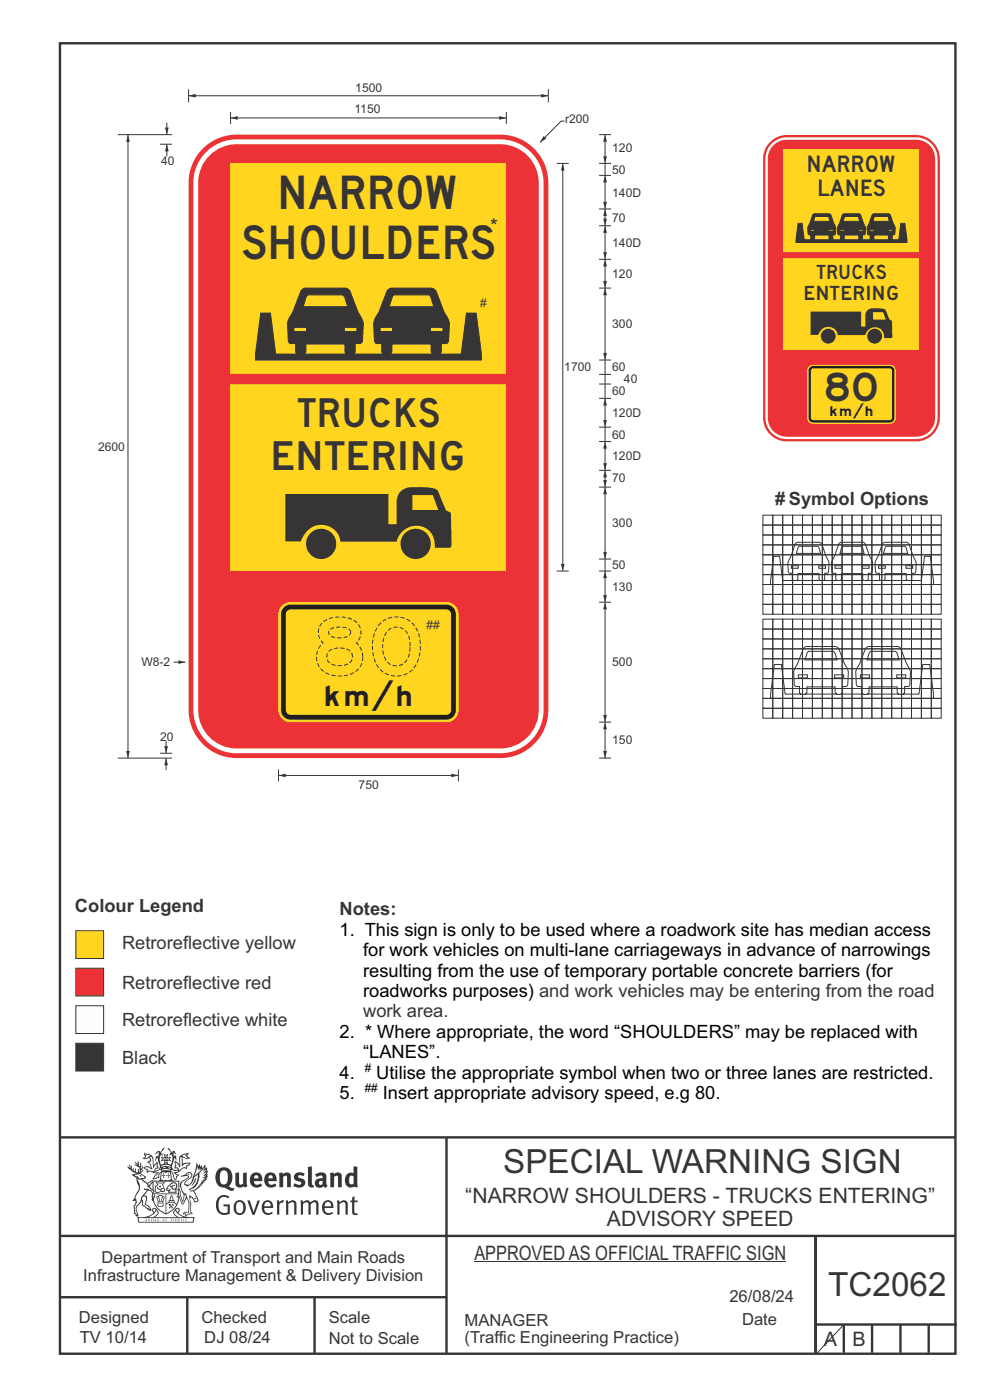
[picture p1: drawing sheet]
<svg xmlns="http://www.w3.org/2000/svg" width="210mm" height="297mm" viewBox="0 0 210 297" stroke-linecap="round" stroke-linejoin="round" font-family="sans-serif">
<g fill="none" stroke="#373435" stroke-width=".51">
<path d="M12.7 9.2h190v278h-190zM12.7 241.3h190M94.7 241.4v45.8M12.7 275.2h82M12.7 262.2h190.1M39.7 275.2v12M66.7 275.2v12M173 262.1v24.9M173 281h30M179 281v6M185 281v6M191 281v6"/>
<path d="M197 281v6"/>
</g>
<g fill="#373435">
<path d="M47 248.4a2.55 2.55 0 0 0 0 2.7l.3 .2a.81 .81 0 0 0 1-1v-.5a1.04 1.04 0 0 0-1.1-1.5zM46.3 248.1a1.82 1.82 0 0 1 2.1-.2 1.82 1.82 0 0 1 .9 1.8 2.29 2.29 0 0 1-.8 2l.7 .3h.5l-.2 .6a2.87 2.87 0 0 1-2-.7 2.12 2.12 0 0 1-1.7-3.1z" fill-rule="evenodd"/>
<path d="M49.9 248.9l.8-.2v2a.46 .46 0 0 0 .3 .6 .46 .46 0 0 0 .6-.3v-2.1l.7-.2v2.4l.2 .5-.5 .3-.3-.3a1.02 1.02 0 0 1-1.2 .3 1.02 1.02 0 0 1-.6-1.1z" fill-rule="evenodd"/>
<path d="M54 249.5l-.1 .5h.9a.49 .49 0 0 0-.2-.6 .49 .49 0 0 0-.6 .1zM53.4 249.1a1.34 1.34 0 0 1 1.6-.2 1.34 1.34 0 0 1 .6 1.5v.2h-1.7a.77 .77 0 0 0 .5 .8 .77 .77 0 0 0 .9-.4l.3 .5a1.59 1.59 0 0 1-2 .2 1.59 1.59 0 0 1-.5-2.1z" fill-rule="evenodd"/>
<path d="M57 249.5l-.1 .5h1a.49 .49 0 0 0-.2-.6 .49 .49 0 0 0-.7 .1zM56.4 249.1a1.34 1.34 0 0 1 1.6-.2 1.34 1.34 0 0 1 .7 1.5v.2h-1.8a.77 .77 0 0 0 .5 .8 .77 .77 0 0 0 .9-.4l.4 .5a1.59 1.59 0 0 1-2.1 .2 1.59 1.59 0 0 1-.5-2.1z" fill-rule="evenodd"/>
<path d="M59.2 248.9l.7-.2 .1 .4a.95 .95 0 0 1 1-.3 .95 .95 0 0 1 .7 .8v2.3h-.8v-2.3a.46 .46 0 0 0-.8 .1v2.2h-.8z" fill-rule="evenodd"/>
<path d="M62.6 249.1a1.75 1.75 0 0 1 2-.1l-.2 .5-.6-.2a.43 .43 0 0 0-.6 .3l.4 .3a1.04 1.04 0 0 1 1.2 1.1 1.04 1.04 0 0 1-1.4 1l-1.2-.4 .3-.6 1 .4 .4-.4a.88 .88 0 0 0-1-.5l-.4-.2-.1-.4z" fill-rule="evenodd"/>
<path d="M65.3 247.6l.8-.2 .1 3.8 .3 .2 .1 .4a.88 .88 0 0 1-1 0 .88 .88 0 0 1-.3-1z" fill-rule="evenodd"/>
<path d="M67.8 250.6a.43 .43 0 0 0-.1 .7 .43 .43 0 0 0 .7-.1v-.7zM66.8 249.1a1.7 1.7 0 0 1 2.4 .1v1.9l.3 .4-.4 .5-.5-.4a1.03 1.03 0 0 1-1.7-.1 1.03 1.03 0 0 1 .8-1.5h.7v-.4a.8 .8 0 0 0-1.2 .1z" fill-rule="evenodd"/>
<path d="M70 248.9l.7-.2 .1 .4a.95 .95 0 0 1 1-.3 .95 .95 0 0 1 .7 .8v2.3h-.8v-2.3a.46 .46 0 0 0-.8 .1v2.2h-.8z" fill-rule="evenodd"/>
<path d="M74.3 249.5a1.48 1.48 0 0 0 0 1.7h.5l.2-.1v-1.5l-.3-.2zM75 247.4l.8 .1 .1 4.4h-.7l-.1-.2a1.26 1.26 0 0 1-1.4 0 1.26 1.26 0 0 1-.5-1.3 1.29 1.29 0 0 1 .4-1.4 1.29 1.29 0 0 1 1.4-.1z" fill-rule="evenodd"/>
<path d="M46.4 253.9a1.72 1.72 0 0 1 2.3 0l-.3 .3a1.24 1.24 0 0 0-1.4-.2 1.24 1.24 0 0 0-.6 1.4 1.49 1.49 0 0 0 1.2 1.9l.7-.1v-1.3h-.8l-.1-.4h1.3v1.9a1.93 1.93 0 0 1-2.2 0 1.93 1.93 0 0 1-.7-2.2l.2-.8z" fill-rule="evenodd"/>
<path d="M50.4 255.1a1.65 1.65 0 0 0 .2 2.2 .99 .99 0 0 0 1-1.4 .78 .78 0 0 0-.4-.8 .78 .78 0 0 0-.8 0zM50 254.9a1.33 1.33 0 0 1 1.6-.1 1.33 1.33 0 0 1 .5 1.4 1.31 1.31 0 0 1-1.3 1.6 1.31 1.31 0 0 1-1.2-1.6v-.6z" fill-rule="evenodd"/>
<path d="M52.5 254.7l.4-.1 .9 2.6 .8-2.5h.5l-1.1 3h-.5z" fill-rule="evenodd"/>
<path d="M56.3 255.2l-.2 .7h1.3a.7 .7 0 0 0-.3-.8 .7 .7 0 0 0-.8 .1zM55.9 255a1.22 1.22 0 0 1 1.5-.2 1.22 1.22 0 0 1 .5 1.5h-1.8a.93 .93 0 0 0 .5 1 .93 .93 0 0 0 1.1-.2l.2 .3a1.43 1.43 0 0 1-1.8 .1 1.43 1.43 0 0 1-.6-1.7z" fill-rule="evenodd"/>
<path d="M58.7 254.7l.4-.1 .1 .5 .4-.4 .6-.1-.2 .5a.66 .66 0 0 0-.8 .7v1.9h-.4z" fill-rule="evenodd"/>
<path d="M60.6 254.7l.4-.1 .1 .5a.94 .94 0 0 1 1-.5 .94 .94 0 0 1 .8 .8v2.3h-.5l-.1-2.5a.81 .81 0 0 0-1.2 .3v2.2h-.4z" fill-rule="evenodd"/>
<path d="M63.7 254.7l.5-.1 .1 .5 .4-.3a.78 .78 0 0 1 1.1 .3 .9 .9 0 0 1 1-.5 .9 .9 0 0 1 .8 .8v2.3h-.5l-.1-2.5a.67 .67 0 0 0-1.1 .3v2.2h-.5v-2.4l-.4-.3-.7 .4v2.3h-.5z" fill-rule="evenodd"/>
<path d="M69 255.2l-.1 .7h1.3a.7 .7 0 0 0-.3-.8 .7 .7 0 0 0-.9 .1zM68.7 255a1.22 1.22 0 0 1 1.5-.2 1.22 1.22 0 0 1 .5 1.5h-1.8a.93 .93 0 0 0 .4 1 .93 .93 0 0 0 1.2-.2l.1 .3a1.44 1.44 0 0 1-1.7 .1 1.44 1.44 0 0 1-.6-1.7z" fill-rule="evenodd"/>
<path d="M71.4 254.7l.5-.1 .1 .5a.94 .94 0 0 1 1-.5 .94 .94 0 0 1 .8 .8v2.3h-.5l-.1-2.5a.81 .81 0 0 0-1.2 .3v2.2h-.4z" fill-rule="evenodd"/>
<path d="M74.7 253.9l.5-.1v.9h.7l-.1 .3h-.6v2.2l.1 .2h.5l.1 .3a.75 .75 0 0 1-1.2-.6v-2.1h-.4v-.3h.4z" fill-rule="evenodd"/>
<path d="M30.8 244.9l1.1 .3-.9 .5h-.4l.6-.5zM31.8 245.4h.2a2.44 2.44 0 0 1 .4 1.9l.1 .5 .7-1-.1 .6 .3 .3a.57 .57 0 0 0-.6 .7l-1-.1-.5 .2 .2-.5-.8-.3 .7-.1 .9 .5 .1-.1-.6-1.3-.2-.2h.5zM30.7 244.4l-.1 .5 .2 .4-.6 .4a1.04 1.04 0 0 0 1.4-.1l.2 .6-.3 .1-.2 .4a.94 .94 0 0 1 .8 1.1l-.2-.1a1.16 1.16 0 0 0-1.5-.1l.3 .4 .4 .2 .1 .5 .2 .1 .1-.2a.94 .94 0 0 1 1.1 .2l.8 .1-1.2 1.2a1.13 1.13 0 0 0 1.2-.2l.4-.1-.1-.4 .5-.8a.83 .83 0 0 0-.6 1.1l-.3-.1-.7 .4 1.1-1.4-.5 .1-.5-.1 1.3-.5-.1-.1-.9 .4v-.3l.2-.2 .3 .1 .1-.3-.2-.4v-.6l-.1-.4-.7 1v-.7a1.42 1.42 0 0 0-1.6-1.8z" fill-rule="evenodd"/>
<path d="M38.5 245.2l.5-.2 .7-.1-.6 .3 .8 .5h-.3zM38.3 245.5l.2-.1 .1 2a1.69 1.69 0 0 1 1.6-.6l-.8 .5 .1 .5a1.1 1.1 0 0 0-1.5 .6l-.1-.5-.2-.2h-.5l.3-.4-.3-.7a1.42 1.42 0 0 1 .8 1.1l.2-.1zM37.1 246.2l.1 1-.2 .3 .1 .4h.5l.1 .2a.96 .96 0 0 1-1.1-.1l-.1 .1a1.06 1.06 0 0 0 1.3 .2v.1a.72 .72 0 0 1-1 .2l.3 .5 .6 .2-.4 .2-.1 .6-.2-.3-.4-1.1-.4-.4 .4 .9a1.54 1.54 0 0 0 .7 1.2l.2-.3a.58 .58 0 0 1 .4-.8l.2-.1h-.3l-.5-.3 .9-.5a.93 .93 0 0 1 1.2-.5v.2l.2-.2 .1-.5a.99 .99 0 0 0 .7-.8l-1.3 .1-.3 .2-.1-1.4 .9 .4 .9-.3h-.4l-.5-.4 .4-.7-.6 .2a1.46 1.46 0 0 0-1.4 2.1v.4l-.2-.4z" fill-rule="evenodd"/>
<path d="M35.6 248.9l.2 .1-.1 .3 .4 .1h-.4v.6l-.1-.6h-.3l.3-.1z" fill-rule="evenodd"/>
<path d="M34.6 248.9l.2 .1v.3l.3 .1h-.3l-.1 .6v-.6h-.4l.4-.1z" fill-rule="evenodd"/>
<path d="M34.3 248.8a.57 .57 0 0 1 .9 .2 .57 .57 0 0 1 .9-.2l.2 1.4h-.2a.57 .57 0 0 1-.9 0 .69 .69 0 0 1-1.1 0zM34.2 248.1l-.3 2.1-.2 .4h3l-.2-.4-.3-2.1h-.2v.2l-.8-.1-.8 .1v-.2z" fill-rule="evenodd"/>
<path d="M34.2 252.4a.3 .3 0 0 0 .6 0 .3 .3 0 0 0-.6 0zM33.3 250.9l.3 .3-.3 .4a.79 .79 0 0 0 0 1.3l.8-.2-.1-.3a.55 .55 0 0 1-.7-.6l.1-.1 .2 .3 .3 .2 .8-.2-.4-.7 .4-.4-.7 .2zM33 250.7l1.1 .2 .9-.2-.4 .6 .4 1.2a.56 .56 0 0 1-.8 .3l-.2 .1a.73 .73 0 0 1-.9 .1 .73 .73 0 0 1-.3-1v-.4l.6-.4z" fill-rule="evenodd"/>
<path d="M35.6 251.8l.7-.4a.58 .58 0 0 1 1-.1 .58 .58 0 0 1-.4 .9l-.3-.3a.43 .43 0 0 1 .6-.4 .57 .57 0 0 0-.8 .2l-.2-.1-.3 .1 .4 .2a.55 .55 0 0 0 .9 .4v.5h-1.3l.3-.4-.1-.1-.6 .1 .2-.3-.2-.1zM35.4 251.8l-.1 .2a.39 .39 0 0 0 .2 .6h.3l-.2 .4h1.9l-.1-.8a.86 .86 0 0 0-.1-1.3 .86 .86 0 0 0-1.3 .4z" fill-rule="evenodd"/>
<path d="M36 254.8h.8v.2h-.8zM36.4 253.8l.2 .8h-.4zM36.4 253.5l-.3 .5-.1 .6h-.2v.4l-.7 .4 .2 .1a1.48 1.48 0 0 1 2.1 .2l.2-.1-.6-.5v-.5h-.2l-.1-.6z" fill-rule="evenodd"/>
<path d="M35.8 255.4l.4 .1 .1 .3 .3-.2-.2-.2a.38 .38 0 0 1 .5 .5l-.2-.2-.3 .2 .3 .2-.3 .3-.1-.4-.4 .4-.1-.2 .4-.3-.1-.1-.2 .1z" fill-rule="evenodd"/>
<path d="M34.5 254h.2v.2l-.2 .6h-.2zM33.6 255.3h.9v.2a.55 .55 0 0 1-.8 .4v-.2l-.2-.1zM33.4 254h.2l.2 .8h-.2zM33.6 255l.8-.1 .1 .2h-.8zM33.8 253.7h.5l-.2 1.1h-.1zM33.3 253.8l-.1 .3 .3 1.1a.48 .48 0 0 0-.1 .6 .48 .48 0 0 0 .5 .2h.5a.49 .49 0 0 0 .2-.8l.3-1.1-.1-.3a1.42 1.42 0 0 0-1.5 0z" fill-rule="evenodd"/>
<path d="M33.7 251.5l.4 .1 .1 .3h-.3z" fill-rule="evenodd"/>
<path d="M41.3 250.1l.3-.2-.2 .8-.6 .8h-.2l.5-.7z" fill-rule="evenodd"/>
<path d="M39.7 249l.3-.2 .5 .2a.88 .88 0 0 1-.6 1.1 1.22 1.22 0 0 0-.8 1.3l.5 .2a.72 .72 0 0 0 .9-.4l.5-.8 .2-.6 .8-.6v.2a2.85 2.85 0 0 1-2 2.9l.1 .1a2.13 2.13 0 0 0 1.9-1.5v-.3a2.01 2.01 0 0 0 .3-1.7l1.1-1.3-.4 1 .7-.5-.7 1 .8-.4-.8 .8 .7-.2-.9 .6 .8-.1-.8 .4h.7l-.8 .3 .3 .2h-.4l.2 .3h-.4l.2 .3h-.4l.1 .2h-.1a2.16 2.16 0 0 1-2 1.1l.1 .2 .4-.1a.76 .76 0 0 1 .7 .8l.5 1.2-.6 .2a1.45 1.45 0 0 0-1.1-1.3l.2 1.8-.1 1.8 .4 .3a1.07 1.07 0 0 0-1.2 .4v-.3l-.5-.2a.87 .87 0 0 1 1.1-.1v-.7a4.4 4.4 0 0 0-.6-3.1l-.1-.3h-.2a2.16 2.16 0 0 1-.7-2.2l.3-.4 1.2-.7a.55 .55 0 0 0-.4-.8zM37.8 252.4a.76 .76 0 0 1 .3 1.1l.6 1.6 .4-1.7 .2 .1a.61 .61 0 0 1-.1 .9l-.3 .8-.2 .1-.7-1.6-.3 .1a1.18 1.18 0 0 0 .1-1.4zM41.8 247.5l.2 .7 .3-.5v.6l.4-.5a1.9 1.9 0 0 1-1.2 1.4l-.3 .3zM38.2 249.6l1.4-.2 .2 .2v.3l-.5 .2a1.26 1.26 0 0 0-.9 1.9l.2 .7a1.84 1.84 0 0 1 .1 2.1l-.4-1.4a.96 .96 0 0 0-.4-1.2l-.4 .2a.78 .78 0 0 1 0 1.3l.1 .3h.4l.4 1.1a.38 .38 0 0 0 .2 .4 .38 .38 0 0 0 .4-.1l.6-1.2a2.94 2.94 0 0 1 .4 2.5l-.1 .4h-.8l-.3 .4v.2l.4-.1 .1 .4 .2 .1a1.02 1.02 0 0 1 1.3-.5v-.4l-.3-.1 .1-1.8-.3-1.3h.1a1.14 1.14 0 0 1 .8 1 .63 .63 0 0 0 .8-.2 .63 .63 0 0 0-.2-.9l-.6-1.2 .9-.6 .2-.4h.3l-.1-.2h.4l-.1-.3h.3l-.1-.3 .5-.1-.2-.2 .6-.4v-.2h-.2l.4-.5h-.3l.3-.5-.4 .1 .4-.5v-.3l-.3 .2 .2-.7-.1-.2-.4 .3v-.8l-.6 .8-.2-.8-.2 .5-.3-.7-.1 .6-.5-.8-.1 1.4-.6 1.8a1.81 1.81 0 0 1-1 1.5l-.6-.2a1.75 1.75 0 0 1 1.1-1.2 .75 .75 0 0 0 .1-1.3 .75 .75 0 0 0-1.2 .4z" fill-rule="evenodd"/>
<path d="M41.2 254.1h.3l.2 .2-.4 .1z" fill-rule="evenodd"/>
<path d="M29.4 258.4h11.6l-.1 .8h-11.4zM31.3 258.2l.5-.1a2.48 2.48 0 0 0 1.4-1.3l.3 .5-.5 .6-.5 .3zM32.5 256.6l.3-.2 .2 .1-.3 .7zM37.2 256.8a2.65 2.65 0 0 0 1.8 1.4h-1.1l-.5-.3-.5-.6zM37.4 256.5l.2-.1 .3 .2-.3 .6zM29.2 258.2l.1 1.2h11.8l.2-1.1-.2-.1a4.1 4.1 0 0 1-3.3-.9l.3-.4-.1-.6a1.06 1.06 0 0 0-1.3 1l.2 .4 .6 .5h-4.7l.3-.1a.84 .84 0 0 0 .6-.8 .84 .84 0 0 0-.5-.8l-.3-.2h-.5l-.1 .6 .3 .4a4.2 4.2 0 0 1-3.4 .9z" fill-rule="evenodd"/>
<path d="M31 258.7l.1 .2h-.2zM31 258.5l-.3 .6 .4-.2 .2 .2z" fill-rule="evenodd"/>
<path d="M31.3 258.6h.3v.4a.25 .25 0 0 0 .2-.1 .25 .25 0 0 0-.1-.3h.1a.29 .29 0 0 1 0 .4 .29 .29 0 0 1-.4 0 .29 .29 0 0 1 0-.4z" fill-rule="evenodd"/>
<path d="M32.2 258.6a.22 .22 0 0 1 .3 .2 .22 .22 0 0 1-.3 .2zM32 258.6l.1 .4a.33 .33 0 0 0 .4 0 .33 .33 0 0 0 0-.4 .33 .33 0 0 0-.5 0z" fill-rule="evenodd"/>
<path d="M32.9 258.7l.1 .2h-.2zM32.9 258.5l-.2 .6 .3-.2 .2 .2z" fill-rule="evenodd"/>
<path d="M33.3 258.6h.2l.1 .1 .2-.1-.2 .2 .2 .3-.3-.3-.1 .3h-.1l.2-.3z" fill-rule="evenodd"/>
<path d="M34.7 258.7l.1 .2h-.2zM34.7 258.5l-.3 .6 .4-.2 .2 .2z" fill-rule="evenodd"/>
<path d="M35 258.5h.5l-.2 .1v.5h-.2l.1-.5z" fill-rule="evenodd"/>
<path d="M36.2 258.6l.3-.1-.1 .1v.2h.1h-.1v.3h-.2z" fill-rule="evenodd"/>
<path d="M36.7 258.6h.2v.5h-.2z" fill-rule="evenodd"/>
<path d="M37.3 258.6a.22 .22 0 0 1 .3 .2 .22 .22 0 0 1-.3 .2zM37.1 258.6v.4a.33 .33 0 0 0 .5 0 .33 .33 0 0 0 0-.4 .33 .33 0 0 0-.5 0z" fill-rule="evenodd"/>
<path d="M37.8 258.6l.4-.1-.2 .1v.2h.1h-.1v.2l.2 .1h-.4z" fill-rule="evenodd"/>
<path d="M38.4 258.6h.2l-.1 .4 .2 .1h-.3z" fill-rule="evenodd"/>
<path d="M38.9 258.6h.2v.5h-.2z" fill-rule="evenodd"/>
<path d="M39.3 258.6h.2h-.1l.2 .3-.2 .2-.1-.1v-.1l.2 .1z" fill-rule="evenodd"/>
<path d="M34.2 247.4a1.51 1.51 0 0 1 2 .2 2.67 2.67 0 0 0-2.1 0zM35.7 247.6l.4 .1 .1 .3-.4-.1zM34.6 247.6h.5l.1 .2h-.4zM34 247.8l.3 .2h-.3zM34.9 246.9l.3-.2 .3 .2zM34.9 245.6l.2 .1v.3h-.2zM35 245.1l.2 .2 .2-.2-.1 .3h-.2zM35.1 246.3h.2l.1 .4-.2-.2-.2 .2zM35.3 245.7l.2-.1v.4h-.2zM34.4 245.7h.3l.1 .3-.4 .1 .2-.2zM35.7 245.7h.3l-.2 .2 .2 .2-.4-.1zM32.7 244.9l1-.5-.1 1-.2-.2-.3 .2-.3 1.1 .5-1 .3 .9a1.84 1.84 0 0 1 .2 1.7l.4 .1a2.48 2.48 0 0 1 2.2 0l.2-.2-.2-.7 .7-1.8 .4 .7-.2-1-.2-.1-.2 .3v-.9l.6 .4-.6-.8-.3 .1-.1 .4-.5-.9-.5-.3 .2 .5 .6 .5-.5 .8 .4-.4a2.06 2.06 0 0 1 0 2.3l-.5-.2-.2-.6 .1-.1 .8 .2-.4-.5 .4-.5-.7 .2-.2-.2 .2-.7-.5 .4-.5-.4 .2 .7-.2 .2-.7-.2 .4 .5-.4 .5 .8-.2 .1 .1-.2 .6-.5 .2a2.02 2.02 0 0 1 0-2.2l.3 .5-.1-.7-.3-.1 .8-1.2-.4 .3-.5 .8-.2-.3a.8 .8 0 0 0-.8 .5z" fill-rule="evenodd"/>
<path d="M29.2 250.1l.3 .1a.61 .61 0 0 1 .8 .4l.3 .2a.8 .8 0 0 1 .6 1l.4 .1 .5 .5a1 1 0 0 1 .5 1.1l-.1 .7v-.5h-.1a.96 .96 0 0 0-.8-1.3l-.2-.2h-.7l-.1-.1-.1 .1 .1 .3h.6l-1.2 1.3-.2 1-.4 .6a1.33 1.33 0 0 0-.5 1.8l.2 .5a1.26 1.26 0 0 1-.5-1.5l-.1-.3a1.56 1.56 0 0 0 .4-1.7l-.3 .2 .2-.5a3.2 3.2 0 0 0 .7-3zM30.4 253.9h.4a2.06 2.06 0 0 1-.1 1.6l.7 .5 .4 .4-.6-.1-.8-.6-.1-.9a.51 .51 0 0 1 .1-.9zM28.6 249.3a1.52 1.52 0 0 1 2.1 .5l-1.1 .2-.2-.1-.1-.4h-.5zM27.5 247v.8l-.3-.4h-.1a3.1 3.1 0 0 0 1.9 1.6l-1 .1 .5 .6 .5 .1 .1 1.1a1.84 1.84 0 0 1-.3 2.5l-.4 .9-.3 .4 .2 .1 .4-.1 .1 .4-.2 .5-.3 .2 .1 1.7h.2l.3 .5 .1 .1 .4-.1-.1-.5a1.3 1.3 0 0 1-.1-1.7l.9-1 .1 1.1 .6 .2 .5 .5 .1-.1 .2 .3h.5a1.85 1.85 0 0 0-1.2-1.4l.1-.3a1.39 1.39 0 0 0 0-1.4l-.5-.1 .5-.5a.66 .66 0 0 1 .9-.4 .66 .66 0 0 1 .3 .9l-.1 .4 .2-.1v.2l-.1 .3 .2 .5 .1-.3a2.24 2.24 0 0 0 .1-2.2 .73 .73 0 0 1-.7-.7 .73 .73 0 0 1 .6-.7v-.2a.94 .94 0 0 0-.9 .8 .48 .48 0 0 1-.1-.6 .48 .48 0 0 1 .5-.2l.5-.3a.51 .51 0 0 0-.8 .2l-.5 .2-1-.8h.6l.2-.5-1.2-.7 .5-.5v-.3l-.5 .4 .1-.2a.69 .69 0 0 0 .2-1v.4l-.2 .3v-1.1l-.3-.2 .1 .6-.1 .2-.4-1.3v.7l-.6-.4 .5 .7-.6-.2 .3 .3a1 1 0 0 1 .7 1.4l-.2-.8v.9l-.5-.2v-.8l-.2 .7-.2-.1-.1-.6-.2 .4-.2-.2 .1-.7-.2 .5z" fill-rule="evenodd"/>
<path d="M29.6 249.4l.2-.1 .3 .2z" fill-rule="evenodd"/>
<path d="M32.4 250.5h5.6v2l-.2-.1v-1.7h-5.2v2.5h5.2v-.8l.1 .2-.1 1.1v-.3h-2.5v4a4.1 4.1 0 0 0 2.6-3.6l.1-.1a4 4 0 0 1-2.8 3.9 4.2 4.2 0 0 1-2.8-4.7l.1 1.2 .1-.1a3.8 3.8 0 0 0 2.5 3.4v-4h-2.5l-.2-.9z" fill-rule="evenodd"/>
<circle cx="40" cy="249.1" r=".17"/>
</g>
<path d="M16.1 205.4h5.9v5.9h-5.9z" fill-rule="evenodd" fill="#ed3237" stroke="#373435" stroke-width=".21"/>
<path d="M16.1 213.4h5.9v5.9h-5.9z" fill-rule="evenodd" fill="#fefefe" stroke="#373435" stroke-width=".21"/>
<path d="M16.1 221.3h5.9v5.9h-5.9z" fill-rule="evenodd" fill="#373435" stroke="#373435" stroke-width=".21"/>
<path d="M16.1 197.4h5.9v5.9h-5.9z" fill-rule="evenodd" fill="#ffd520" stroke="#373435" stroke-width=".21"/>
<g fill="none" stroke="#373435" stroke-width=".21">
<path d="M118.1 34.7h2.5M119.4 34.7v86.4M127.1 61.1h2.5M161.8 109.3h2.1v2.1h-2.1zM161.8 111.4h2.1v2.1h-2.1zM161.8 113.5h2.1v2.1h-2.1zM161.8 115.6h2.1v2.1h-2.1zM161.8 117.7h2.1v2.1h-2.1zM161.8 119.8h2.1v2.1h-2.1zM163.9 109.3h2.1v2.1h-2.1zM163.9 111.4h2.1v2.1h-2.1zM163.9 113.5h2.1v2.1h-2.1z"/>
<path d="M163.9 115.6h2.1v2.1h-2.1zM163.9 117.7h2.1v2.1h-2.1zM163.9 119.8h2.1v2.1h-2.1zM164.1 118h1.3l.6 5.1h2.3l-.2-.3v-1.2h-.6l-.2-.2-.2-1.8 1.7-4.3 .4-.3 4.8 .1 .3 .4 1.6 4.1-.2 1.8-.2 .2h-.6v1.2l-.2 .3h2.9l-.3-.3v-1.2h-.6l-.2-.2-.1-1.8 1.6-4.3 .4-.3h4.6l.6 .5 1.5 3.8-.1 2.1-.3 .2h-.5v1.2l-.3 .3h2.9l-.3-.3v-1.2h-.5l-.3-.2-.1-1.8 1.7-4.3 .4-.3h4.6l.5 .5 1.5 3.8-.1 2.1-.2 .2h-.6v1.2l-.2 .3h2.2l.7-5.1h1.3l.6 6h-34.5zM166 109.3h2.1v2.1h-2.1zM166 111.4h2.1v2.1h-2.1zM166 113.5h2.1v2.1h-2.1zM166 115.6h2.1v2.1h-2.1zM166 117.7h2.1v2.1h-2.1zM166 119.8h2.1v2.1h-2.1zM168.1 109.3h2.1v2.1h-2.1zM168.1 111.4h2.1v2.1h-2.1z"/>
<path d="M168.1 113.5h2.1v2.1h-2.1zM168.1 115.6h2.1v2.1h-2.1zM168.1 117.7h2.1v2.1h-2.1zM168.1 119.8h2.1v2.1h-2.1zM169.3 116.1l.3-.2h3.8l.3 .3 .4 1.2h-5.2zM170.2 109.3h2.1v2.1h-2.1zM170.2 111.4h2.1v2.1h-2.1zM170.2 113.5h2.1v2.1h-2.1zM170.2 115.6h2.1v2.1h-2.1zM170.2 117.7h2.1v2.1h-2.1zM170.2 119.8h2.1v2.1h-2.1zM172.3 109.3h2.1v2.1h-2.1z"/>
<path d="M172.3 111.4h2.1v2.1h-2.1zM172.3 113.5h2.1v2.1h-2.1zM172.3 115.6h2.1v2.1h-2.1zM172.3 117.7h2.1v2.1h-2.1zM172.3 119.8h2.1v2.1h-2.1zM174.4 109.3h2.1v2.1h-2.1zM174.4 111.4h2.1v2.1h-2.1zM174.4 113.5h2.1v2.1h-2.1zM174.4 115.6h2.1v2.1h-2.1zM174.4 117.7h2.1v2.1h-2.1zM174.4 119.8h2.1v2.1h-2.1zM176.5 109.3h2.1v2.1h-2.1z"/>
<path d="M176.5 111.4h2.1v2.1h-2.1zM176.5 113.5h2.1v2.1h-2.1zM176.5 115.6h2.1v2.1h-2.1zM176.5 117.7h2.1v2.1h-2.1zM176.5 119.8h2.1v2.1h-2.1zM178.6 116.1l.2-.2h3.8l.4 .3 .3 1.2h-5.1zM178.6 109.3h2.1v2.1h-2.1zM178.6 111.4h2.1v2.1h-2.1zM178.6 113.5h2.1v2.1h-2.1zM178.6 115.6h2.1v2.1h-2.1zM178.6 117.7h2.1v2.1h-2.1zM178.6 119.8h2.1v2.1h-2.1z"/>
<path d="M180.7 109.3h2.1v2.1h-2.1zM180.7 111.4h2.1v2.1h-2.1zM180.7 113.5h2.1v2.1h-2.1zM180.7 115.6h2.1v2.1h-2.1zM180.7 117.7h2.1v2.1h-2.1zM180.7 119.8h2.1v2.1h-2.1zM182.8 109.3h2.1v2.1h-2.1zM182.8 111.4h2.1v2.1h-2.1zM182.8 113.5h2.1v2.1h-2.1zM182.8 115.6h2.1v2.1h-2.1zM182.8 117.7h2.1v2.1h-2.1zM182.8 119.8h2.1v2.1h-2.1z"/>
<path d="M184.9 109.3h2.1v2.1h-2.1zM184.9 111.4h2.1v2.1h-2.1zM184.9 113.5h2.1v2.1h-2.1zM184.9 115.6h2.1v2.1h-2.1zM184.9 117.7h2.1v2.1h-2.1zM184.9 119.8h2.1v2.1h-2.1zM187 109.3h2.1v2.1h-2.1zM187 111.4h2.1v2.1h-2.1zM187 113.5h2.1v2.1h-2.1zM187 115.6h2.1v2.1h-2.1zM187 117.7h2.1v2.1h-2.1zM187 119.8h2.1v2.1h-2.1z"/>
<path d="M187.8 116.1l.3-.2h3.8l.3 .3 .3 1.2h-5.1zM189.1 109.3h2.1v2.1h-2.1zM189.1 111.4h2.1v2.1h-2.1zM189.1 113.5h2.1v2.1h-2.1zM189.1 115.6h2.1v2.1h-2.1zM189.1 117.7h2.1v2.1h-2.1zM189.1 119.8h2.1v2.1h-2.1zM191.2 109.3h2.1v2.1h-2.1zM191.2 111.4h2.1v2.1h-2.1zM191.2 113.5h2.1v2.1h-2.1zM191.2 115.6h2.1v2.1h-2.1zM191.2 117.7h2.1v2.1h-2.1z"/>
<path d="M191.2 119.8h2.1v2.1h-2.1zM193.3 109.3h2.1v2.1h-2.1zM193.3 111.4h2.1v2.1h-2.1zM193.3 113.5h2.1v2.1h-2.1zM193.3 115.6h2.1v2.1h-2.1zM193.3 117.7h2.1v2.1h-2.1zM193.3 119.8h2.1v2.1h-2.1zM195.4 109.3h2.2v2.1h-2.2zM195.4 111.4h2.2v2.1h-2.2zM195.4 113.5h2.2v2.1h-2.2zM195.4 115.6h2.2v2.1h-2.2zM195.4 117.7h2.2v2.1h-2.2z"/>
<path d="M195.4 119.8h2.2v2.1h-2.2zM197.6 109.3h2.1v2.1h-2.1zM197.6 111.4h2.1v2.1h-2.1zM197.6 113.5h2.1v2.1h-2.1zM197.6 115.6h2.1v2.1h-2.1zM197.6 117.7h2.1v2.1h-2.1zM197.6 119.8h2.1v2.1h-2.1zM161.8 131.3h2.1v2.1h-2.1zM161.8 133.4h2.1v2.1h-2.1zM161.8 135.5h2.1v2.2h-2.1zM161.8 137.7h2.1v2.1h-2.1zM161.8 139.8h2.1v2.1h-2.1z"/>
<path d="M161.8 121.9h2.1v2.1h-2.1zM161.8 124h2.1v2.1h-2.1zM161.8 126.1h2.1v2.1h-2.1zM161.8 128.2h2.1v2.1h-2.1zM163.9 131.3h2.1v2.1h-2.1zM163.9 133.4h2.1v2.1h-2.1zM163.9 135.5h2.1v2.2h-2.1zM163.9 137.7h2.1v2.1h-2.1zM163.9 139.8h2.1v2.1h-2.1zM163.9 121.9h2.1v2.1h-2.1zM163.9 124h2.1v2.1h-2.1zM163.9 126.1h2.1v2.1h-2.1z"/>
<path d="M163.9 128.2h2.1v2.1h-2.1zM166 131.3h2.1v2.1h-2.1zM166 133.4h2.1v2.1h-2.1zM166 135.5h2.1v2.2h-2.1zM166 137.7h2.1v2.1h-2.1zM166 139.8h2.1v2.1h-2.1zM166 121.9h2.1v2.1h-2.1zM166 124h2.1v2.1h-2.1zM166 126.1h2.1v2.1h-2.1zM166 128.2h2.1v2.1h-2.1zM167.9 120h1.4v.6h-1.4zM168.1 131.3h2.1v2.1h-2.1z"/>
<path d="M168.1 133.4h2.1v2.1h-2.1zM168.1 135.5h2.1v2.2h-2.1zM168.1 137.7h2.1v2.1h-2.1zM168.1 139.8h2.1v2.1h-2.1zM168.1 121.9h2.1v2.1h-2.1zM168.1 124h2.1v2.1h-2.1zM168.1 126.1h2.1v2.1h-2.1zM168.1 128.2h2.1v2.1h-2.1zM169.2 121.7h4.5v1.1l.3 .3h-5l.2-.3zM170.2 131.3h2.1v2.1h-2.1zM170.2 133.4h2.1v2.1h-2.1zM170.2 135.5h2.1v2.2h-2.1z"/>
<path d="M170.2 137.7h2.1v2.1h-2.1zM170.2 139.8h2.1v2.1h-2.1zM170.2 121.9h2.1v2.1h-2.1zM170.2 124h2.1v2.1h-2.1zM170.2 126.1h2.1v2.1h-2.1zM170.2 128.2h2.1v2.1h-2.1zM171.3 138.4l.3-.2h5.1l.4 .3 .5 1.5h-6.9zM172.3 131.3h2.1v2.1h-2.1zM172.3 133.4h2.1v2.1h-2.1zM172.3 135.5h2.1v2.2h-2.1zM172.3 137.7h2.1v2.1h-2.1zM172.3 139.8h2.1v2.1h-2.1z"/>
<path d="M172.3 121.9h2.1v2.1h-2.1zM172.3 124h2.1v2.1h-2.1zM172.3 126.1h2.1v2.1h-2.1zM172.3 128.2h2.1v2.1h-2.1zM173.7 120h1.4v.6h-1.4zM174.4 131.3h2.1v2.1h-2.1zM174.4 133.4h2.1v2.1h-2.1zM174.4 135.5h2.1v2.2h-2.1zM174.4 137.7h2.1v2.1h-2.1zM174.4 139.8h2.1v2.1h-2.1zM174.4 121.9h2.1v2.1h-2.1zM174.4 124h2.1v2.1h-2.1z"/>
<path d="M174.4 126.1h2.1v2.1h-2.1zM174.4 128.2h2.1v2.1h-2.1zM176.5 131.3h2.1v2.1h-2.1zM176.5 133.4h2.1v2.1h-2.1zM176.5 135.5h2.1v2.2h-2.1zM176.5 137.7h2.1v2.1h-2.1zM176.5 139.8h2.1v2.1h-2.1zM176.5 121.9h2.1v2.1h-2.1zM176.5 124h2.1v2.1h-2.1zM176.5 126.1h2.1v2.1h-2.1zM176.5 128.2h2.1v2.1h-2.1zM177.1 120h1.5v.6h-1.5z"/>
<path d="M178.5 121.7h4.5v1.1l.3 .3h-5.1l.3-.3zM178.6 131.3h2.1v2.1h-2.1zM178.6 133.4h2.1v2.1h-2.1zM178.6 135.5h2.1v2.2h-2.1zM178.6 137.7h2.1v2.1h-2.1zM178.6 139.8h2.1v2.1h-2.1zM178.6 121.9h2.1v2.1h-2.1zM178.6 124h2.1v2.1h-2.1zM178.6 126.1h2.1v2.1h-2.1zM178.6 128.2h2.1v2.1h-2.1zM180.7 131.3h2.1v2.1h-2.1zM180.7 133.4h2.1v2.1h-2.1z"/>
<path d="M180.7 135.5h2.1v2.2h-2.1zM180.7 137.7h2.1v2.1h-2.1zM180.7 139.8h2.1v2.1h-2.1zM180.7 121.9h2.1v2.1h-2.1zM180.7 124h2.1v2.1h-2.1zM180.7 126.1h2.1v2.1h-2.1zM180.7 128.2h2.1v2.1h-2.1zM182.8 131.3h2.1v2.1h-2.1zM182.8 133.4h2.1v2.1h-2.1zM182.8 135.5h2.1v2.2h-2.1zM182.8 137.7h2.1v2.1h-2.1zM182.8 139.8h2.1v2.1h-2.1z"/>
<path d="M182.8 121.9h2.1v2.1h-2.1zM182.8 124h2.1v2.1h-2.1zM182.8 126.1h2.1v2.1h-2.1zM182.8 128.2h2.1v2.1h-2.1zM182.9 120h1.5v.6h-1.5zM184.5 138.4l.3-.2h5.1l.4 .3 .4 1.5h-6.8zM184.9 131.3h2.1v2.1h-2.1zM184.9 133.4h2.1v2.1h-2.1zM184.9 135.5h2.1v2.2h-2.1zM184.9 137.7h2.1v2.1h-2.1zM184.9 139.8h2.1v2.1h-2.1zM184.9 121.9h2.1v2.1h-2.1z"/>
<path d="M184.9 124h2.1v2.1h-2.1zM184.9 126.1h2.1v2.1h-2.1zM184.9 128.2h2.1v2.1h-2.1zM186.4 120h1.4v.6h-1.4zM187 131.3h2.1v2.1h-2.1zM187 133.4h2.1v2.1h-2.1zM187 135.5h2.1v2.2h-2.1zM187 137.7h2.1v2.1h-2.1zM187 139.8h2.1v2.1h-2.1zM187 121.9h2.1v2.1h-2.1zM187 124h2.1v2.1h-2.1zM187 126.1h2.1v2.1h-2.1z"/>
<path d="M187 128.2h2.1v2.1h-2.1zM187.7 121.7h4.5v1.1l.3 .3h-5.1l.3-.3zM189.1 131.3h2.1v2.1h-2.1zM189.1 133.4h2.1v2.1h-2.1zM189.1 135.5h2.1v2.2h-2.1zM189.1 137.7h2.1v2.1h-2.1zM189.1 139.8h2.1v2.1h-2.1zM189.1 121.9h2.1v2.1h-2.1zM189.1 124h2.1v2.1h-2.1zM189.1 126.1h2.1v2.1h-2.1zM189.1 128.2h2.1v2.1h-2.1zM191.2 131.3h2.1v2.1h-2.1z"/>
<path d="M191.2 133.4h2.1v2.1h-2.1zM191.2 135.5h2.1v2.2h-2.1zM191.2 137.7h2.1v2.1h-2.1zM191.2 139.8h2.1v2.1h-2.1zM191.2 121.9h2.1v2.1h-2.1zM191.2 124h2.1v2.1h-2.1zM191.2 126.1h2.1v2.1h-2.1zM191.2 128.2h2.1v2.1h-2.1zM192.2 120h1.4v.6h-1.4zM193.3 131.3h2.1v2.1h-2.1zM193.3 133.4h2.1v2.1h-2.1zM193.3 135.5h2.1v2.2h-2.1z"/>
<path d="M193.3 137.7h2.1v2.1h-2.1zM193.3 139.8h2.1v2.1h-2.1zM193.3 121.9h2.1v2.1h-2.1zM193.3 124h2.1v2.1h-2.1zM193.3 126.1h2.1v2.1h-2.1zM193.3 128.2h2.1v2.1h-2.1zM195.4 131.3h2.2v2.1h-2.2zM195.4 133.4h2.2v2.1h-2.2zM195.4 135.5h2.2v2.2h-2.2zM195.4 137.7h2.2v2.1h-2.2zM195.4 139.8h2.2v2.1h-2.2zM195.4 121.9h2.2v2.1h-2.2z"/>
<path d="M195.4 124h2.2v2.1h-2.2zM195.4 126.1h2.2v2.1h-2.2zM195.4 128.2h2.2v2.1h-2.2zM197.6 131.3h2.1v2.1h-2.1zM197.6 133.4h2.1v2.1h-2.1zM197.6 135.5h2.1v2.2h-2.1zM197.6 137.7h2.1v2.1h-2.1zM197.6 139.8h2.1v2.1h-2.1zM197.6 121.9h2.1v2.1h-2.1zM197.6 124h2.1v2.1h-2.1zM197.6 126.1h2.1v2.1h-2.1zM197.6 128.2h2.1v2.1h-2.1z"/>
<path d="M127.1 153.2h2.5M161.8 141.9h2.1v2.1h-2.1zM161.8 144h2.1v2.1h-2.1zM161.8 146.1h2.1v2.1h-2.1zM161.8 148.2h2.1v2.1h-2.1zM161.8 150.3h2.1v2.1h-2.1zM163.9 141.9h2.1v2.1h-2.1zM163.9 144h2.1v2.1h-2.1zM163.9 146.1h2.1v2.1h-2.1zM163.9 148.2h2.1v2.1h-2.1zM163.9 150.3h2.1v2.1h-2.1zM164.3 141h1.4l.8 6.2h3.4l-.3-.3v-1.3h-.8l-.3-.2-.1-2.7 .1-.7 .7-1.3 1.3-3.3 .6-.2h6.4l.4 .5 2.1 5-.2 2.7-.3 .2h-.8v1.3l-.3 .3h4.7l-.3-.3v-1.3h-.8l-.3-.2-.2-2.7 .2-.7 .7-1.3 1.3-3.3 .6-.2h6.1h.3l.4 .5 2 5-.1 2.7-.4 .2h-.7v1.3l-.4 .3h3.4l.8-6.2h1.5l.8 7.2h-34.5z"/>
<path d="M166 141.9h2.1v2.1h-2.1zM166 144h2.1v2.1h-2.1zM166 146.1h2.1v2.1h-2.1zM166 148.2h2.1v2.1h-2.1zM166 150.3h2.1v2.1h-2.1zM168.1 141.9h2.1v2.1h-2.1zM168.1 144h2.1v2.1h-2.1zM168.1 146.1h2.1v2.1h-2.1zM168.1 148.2h2.1v2.1h-2.1zM168.1 150.3h2.1v2.1h-2.1zM169.3 143.2h2v.6h-2zM170.2 141.9h2.1v2.1h-2.1z"/>
<path d="M170.2 144h2.1v2.1h-2.1zM170.2 146.1h2.1v2.1h-2.1zM170.2 148.2h2.1v2.1h-2.1zM170.2 150.3h2.1v2.1h-2.1zM171.2 145.7h5.9v1.2l.4 .3h-6.7l.4-.3zM172.3 141.9h2.1v2.1h-2.1zM172.3 144h2.1v2.1h-2.1zM172.3 146.1h2.1v2.1h-2.1zM172.3 148.2h2.1v2.1h-2.1zM172.3 150.3h2.1v2.1h-2.1zM174.4 141.9h2.1v2.1h-2.1zM174.4 144h2.1v2.1h-2.1z"/>
<path d="M174.4 146.1h2.1v2.1h-2.1zM174.4 148.2h2.1v2.1h-2.1zM174.4 150.3h2.1v2.1h-2.1zM176.5 141.9h2.1v2.1h-2.1zM176.5 144h2.1v2.1h-2.1zM176.5 146.1h2.1v2.1h-2.1zM176.5 148.2h2.1v2.1h-2.1zM176.5 150.3h2.1v2.1h-2.1zM177 143.2h2v.6h-2zM178.6 141.9h2.1v2.1h-2.1zM178.6 144h2.1v2.1h-2.1zM178.6 146.1h2.1v2.1h-2.1z"/>
<path d="M178.6 148.2h2.1v2.1h-2.1zM178.6 150.3h2.1v2.1h-2.1zM180.7 141.9h2.1v2.1h-2.1zM180.7 144h2.1v2.1h-2.1zM180.7 146.1h2.1v2.1h-2.1zM180.7 148.2h2.1v2.1h-2.1zM180.7 150.3h2.1v2.1h-2.1zM182.5 143.2h1.9v.6h-1.9zM182.8 141.9h2.1v2.1h-2.1zM182.8 144h2.1v2.1h-2.1zM182.8 146.1h2.1v2.1h-2.1zM182.8 148.2h2.1v2.1h-2.1z"/>
<path d="M182.8 150.3h2.1v2.1h-2.1zM184.3 145.7h6v1.2l.4 .3h-6.7l.3-.3zM184.9 141.9h2.1v2.1h-2.1zM184.9 144h2.1v2.1h-2.1zM184.9 146.1h2.1v2.1h-2.1zM184.9 148.2h2.1v2.1h-2.1zM184.9 150.3h2.1v2.1h-2.1zM187 141.9h2.1v2.1h-2.1zM187 144h2.1v2.1h-2.1zM187 146.1h2.1v2.1h-2.1zM187 148.2h2.1v2.1h-2.1zM187 150.3h2.1v2.1h-2.1z"/>
<path d="M189.1 141.9h2.1v2.1h-2.1zM189.1 144h2.1v2.1h-2.1zM189.1 146.1h2.1v2.1h-2.1zM189.1 148.2h2.1v2.1h-2.1zM189.1 150.3h2.1v2.1h-2.1zM190.2 143.2h1.9v.6h-1.9zM191.2 141.9h2.1v2.1h-2.1zM191.2 144h2.1v2.1h-2.1zM191.2 146.1h2.1v2.1h-2.1zM191.2 148.2h2.1v2.1h-2.1zM191.2 150.3h2.1v2.1h-2.1zM193.3 141.9h2.1v2.1h-2.1z"/>
<path d="M193.3 144h2.1v2.1h-2.1zM193.3 146.1h2.1v2.1h-2.1zM193.3 148.2h2.1v2.1h-2.1zM193.3 150.3h2.1v2.1h-2.1zM195.4 141.9h2.2v2.1h-2.2zM195.4 144h2.2v2.1h-2.2zM195.4 146.1h2.2v2.1h-2.2zM195.4 148.2h2.2v2.1h-2.2zM195.4 150.3h2.2v2.1h-2.2zM197.6 141.9h2.1v2.1h-2.1zM197.6 144h2.1v2.1h-2.1zM197.6 146.1h2.1v2.1h-2.1z"/>
<path d="M197.6 148.2h2.1v2.1h-2.1zM197.6 150.3h2.1v2.1h-2.1zM97.2 163.2v2.6M100.6 267.7h66.2M178.9 281.1l-5.6 6"/>
</g>
<g fill="#373435">
<path d="M119.4 34.7l.4 1.5h-.8z"/>
<path d="M119 119.6h.8l-.4 1.5z"/>
</g>
<path d="M128.3 61.1v15.3M127.1 93.7h2.5M118.1 121.1h2.5" fill="none" stroke="#373435" stroke-width=".21"/>
<g fill="#373435">
<path d="M128.3 61.1l.4 1.5h-.7z"/>
<path d="M128 74.9h.7l-.4 1.5z"/>
</g>
<path d="M128.3 34.7v2.5M128.3 153.2v7.6M59.1 163.2v2.6M127.1 160.8h2.5" fill="none" stroke="#373435" stroke-width=".21"/>
<g fill="#373435">
<path d="M128.3 153.2l.4 1.5h-.7z"/>
<path d="M128 159.3h.7l-.4 1.5z"/>
</g>
<path d="M59.1 164.5h38.1" fill="none" stroke="#373435" stroke-width=".21"/>
<g fill="#373435">
<path d="M95.7 164.1l1.5 .4-1.5 .4z"/>
<path d="M59.1 164.5l1.5-.4v.8z"/>
</g>
<path d="M119.8 25.7h-.8l-4.5 4.5" fill="none" stroke="#373435" stroke-width=".21"/>
<path d="M115.3 28.9l.6 .5-1.4 .8z" fill="#373435"/>
<path d="M116.3 18.9v2.8M40 20.3h76.3" fill="none" stroke="#373435" stroke-width=".21"/>
<g fill="#373435">
<path d="M114.8 19.9l1.5 .4-1.5 .4z"/>
<path d="M40 20.3l1.5-.4v.8z"/>
</g>
<path d="M127.1 34.7h2.5M127.1 28.6h2.5M128.3 28.6v6.1" fill="none" stroke="#373435" stroke-width=".21"/>
<g fill="#373435">
<path d="M128.3 28.6l.4 1.5h-.7z"/>
<path d="M128 33.2h.7l-.4 1.5z"/>
</g>
<path d="M127.1 37.2h2.5M128.3 37.2v7.1" fill="none" stroke="#373435" stroke-width=".21"/>
<g fill="#373435">
<path d="M128.3 37.2l.4 1.5h-.7z"/>
<path d="M128 42.8h.7l-.4 1.5z"/>
</g>
<path d="M127.1 44.3h2.5M128.3 44.3v3.6" fill="none" stroke="#373435" stroke-width=".21"/>
<g fill="#373435">
<path d="M128.3 44.3l.4 1.5h-.7z"/>
<path d="M128 46.4h.7l-.4 1.5z"/>
</g>
<path d="M127.1 47.9h2.5M128.3 47.9v7.1" fill="none" stroke="#373435" stroke-width=".21"/>
<g fill="#373435">
<path d="M128.3 47.9l.4 1.5h-.7z"/>
<path d="M128 53.5h.7l-.4 1.5z"/>
</g>
<path d="M127.1 55h2.5M128.3 55v6.1" fill="none" stroke="#373435" stroke-width=".21"/>
<g fill="#373435">
<path d="M128.3 55l.4 1.5h-.7z"/>
<path d="M128 59.6h.7l-.4 1.5z"/>
</g>
<path d="M128.3 127.8v25.4" fill="none" stroke="#373435" stroke-width=".21"/>
<g fill="#373435">
<path d="M128.3 127.8l.4 1.5h-.7z"/>
<path d="M128 151.7h.7l-.4 1.5z"/>
</g>
<path d="M128.3 93.7v6.1M127.1 127.8h2.5" fill="none" stroke="#373435" stroke-width=".21"/>
<g fill="#373435">
<path d="M128.3 93.7l.4 1.5h-.7z"/>
<path d="M128 98.3h.7l-.4 1.5z"/>
</g>
<path d="M48.9 25h58.5M48.9 23.7v2.6M107.4 23.7v2.6" fill="none" stroke="#373435" stroke-width=".21"/>
<g fill="#373435">
<path d="M105.9 24.6l1.5 .4-1.5 .4z"/>
<path d="M48.9 25l1.5-.4v.8z"/>
</g>
<path d="M127.1 99.8h2.5M128.3 99.8v3.5M127.1 103.3h2.5" fill="none" stroke="#373435" stroke-width=".21"/>
<g fill="#373435">
<path d="M128 101.8h.7l-.4 1.5z"/>
<path d="M128.3 99.8l.4 1.5h-.7z"/>
</g>
<path d="M128.3 103.3v15.3" fill="none" stroke="#373435" stroke-width=".21"/>
<g fill="#373435">
<path d="M128.3 103.3l.4 1.5h-.7z"/>
<path d="M128 117.1h.7l-.4 1.5z"/>
</g>
<path d="M128.3 121.1v6.7" fill="none" stroke="#373435" stroke-width=".21"/>
<g fill="#373435">
<path d="M128 126.2h.7l-.4 1.6z"/>
<path d="M128.3 121.1l.4 1.6h-.7z"/>
</g>
<path d="M127.1 76.4h2.5M127.1 90.6h2.5M128.3 84.5v9.2" fill="none" stroke="#373435" stroke-width=".21"/>
<g fill="#373435">
<path d="M128 89.1h.7l-.4 1.5z"/>
<path d="M128.3 84.5l.4 1.5h-.7z"/>
</g>
<path d="M40 18.9v2.8M35.4 30.6v2.5M128.3 76.4v3M127.1 84.5h2.5" fill="none" stroke="#373435" stroke-width=".21"/>
<path d="M35.4 30.6l.4 1.5h-.8z" fill="#373435"/>
<path d="M35.2 160.8v2.6" fill="none" stroke="#373435" stroke-width=".21"/>
<path d="M35.2 160.8l.4 1.5h-.8z" fill="#373435"/>
<path d="M35.4 26v2.6" fill="none" stroke="#373435" stroke-width=".21"/>
<path d="M35 27.1h.8l-.4 1.5z" fill="#373435"/>
<path d="M35.2 157.3v2.5" fill="none" stroke="#373435" stroke-width=".21"/>
<path d="M34.8 158.3h.8l-.4 1.5z" fill="#373435"/>
<path d="M36.8 140.5h2.6" fill="none" stroke="#373435" stroke-width=".21"/>
<path d="M37.8 140.1l1.6 .4-1.6 .4z" fill="#373435"/>
<path d="M27.1 28.6v132.2" fill="none" stroke="#373435" stroke-width=".21"/>
<g fill="#373435">
<path d="M26.8 159.3h.7l-.4 1.5z"/>
<path d="M27.1 28.6l.4 1.5h-.7z"/>
</g>
<path d="M25 28.6h11.5M34 30.6h2.5M127.1 118.6h2.5M128.3 118.6v2.5M127.1 121.1h2.5M34 159.8h2.5M25 160.8h11.5" fill="none" stroke="#373435" stroke-width=".21"/>
<path d="M43.4 31.1a10.1 10.1 0 0 1 6.8-2.5h55.9a10.2 10.2 0 0 1 10.2 10.1v111.9a10.2 10.2 0 0 1-10.2 10.2h-55.9a10.2 10.2 0 0 1-10.2-10.2v-111.9a10.1 10.1 0 0 1 3.4-7.6z" fill-rule="evenodd" fill="#ed3237"/>
<path d="M43.7 32.3a9.1 9.1 0 0 1 6.5-2.7h55.9a9.2 9.2 0 0 1 9.2 9.1v111.9a9.2 9.2 0 0 1-9.2 9.2h-55.9a9.2 9.2 0 0 1-9.2-9.2v-111.9a9.1 9.1 0 0 1 2.7-6.4z" fill-rule="evenodd" fill="#fefefe"/>
<path d="M44.4 33a8.1 8.1 0 0 1 5.8-2.4h55.9a8.2 8.2 0 0 1 8.2 8.1v111.9a8.2 8.2 0 0 1-8.2 8.2h-55.9a8.2 8.2 0 0 1-8.2-8.2v-111.9a8.1 8.1 0 0 1 2.4-5.7z" fill-rule="evenodd" fill="#ed3237"/>
<path d="M48.9 34.7h58.5v86.4h-58.5z" fill-rule="evenodd" fill="#ffd520"/>
<path d="M55.3 66.4h2.1l1.1 8.7h4.7l-.5-.5v-1.7h-1l-.5-.5-.2-3.7 .1-.7 1.1-2 1.6-4.2a1.29 1.29 0 0 1 1-.7h8.5a1.29 1.29 0 0 1 1 .7l1.6 4.2 1 2 .2 .7-.2 3.7-.5 .5h-1v1.7l-.5 .5h6.5l-.4-.5v-1.7h-1.1l-.4-.5-.2-3.7 .1-.7 1.1-2 1.5-4.2a1.29 1.29 0 0 1 1.1-.7h8.4a1.29 1.29 0 0 1 1 .7l1.6 4.2 1.1 2 .1 .7-.2 3.7-.5 .5h-1v1.7l-.5 .5h4.7l1.1-8.7h2.1l1.1 8.7v1.3h-47.9v-1.3zM64.9 73v1.6l-.5 .5h9.3l-.5-.5v-1.6zM65.1 62.8l-.8 2.3h9.4l-.6-2.1-.6-.5h-7zM62.4 69.5h2.6v.8h-2.6zM73 69.5h2.7v.8h-2.7zM83.1 73v1.6l-.5 .5h9.4l-.6-.5v-1.6zM83.3 62.8l-.7 2.3h9.4l-.6-2.1-.6-.5h-7zM80.6 69.5h2.7v.8h-2.7zM91.3 69.5h2.7v.8h-2.7z" fill-rule="evenodd" fill="#373435" stroke="#373435" stroke-width=".21"/>
<path d="M87.5 105v3.2h5.5l-1.2-3.2zM60.5 104.8v10.1h3.3a4.6 4.6 0 0 1 5.4-3.4 3.9 3.9 0 0 1 3 3.4h11.9a4.1 4.1 0 0 1 4.7-3.3 4.1 4.1 0 0 1 3.4 4.6h3a.54 .54 0 0 0 .6-.6l-.3-6.9a1.96 1.96 0 0 1-1.4-1.6l-.8-1.8a1.91 1.91 0 0 0-1.9-1.8l-2.8-.2a4.4 4.4 0 0 0-3.7 1l-.5 .9a18.8 18.8 0 0 0-.3 5.3v.7h-1.7v-6.4zM64.9 115.4a3.2 3.2 0 0 1 6.4 0 3.2 3.2 0 0 1-6.4 0zM84.9 115.4a3.2 3.2 0 0 1 6.5 0 3.2 3.2 0 0 1-6.5 0z" fill-rule="evenodd" fill="#373435"/>
<path d="M46.1 79.4h64.2v2.1h-64.2z" fill-rule="evenodd" fill="#ed3237" stroke="#ed3237" stroke-width=".21"/>
<path d="M127.1 79.4h2.5M128.3 79.4v5.1M127.1 81.5h2.5" fill="none" stroke="#373435" stroke-width=".21"/>
<path d="M59.6 128.7a2.54 2.54 0 0 1 2-1h33.1a2.54 2.54 0 0 1 2.5 2.6v20.3a2.54 2.54 0 0 1-2.5 2.6h-33.1a2.54 2.54 0 0 1-2.5-2.6v-20.3v-.6z" fill="#ffe326"/>
<path d="M59.6 128.7a2.54 2.54 0 0 1 2-1h33.1a2.54 2.54 0 0 1 2.5 2.6v20.3a2.54 2.54 0 0 1-2.5 2.6h-33.1a2.54 2.54 0 0 1-2.5-2.6v-20.3v-.6z" fill-rule="evenodd" fill="#ffd520"/>
<path d="M60.2 128.9l.9-.6h.6h33a2.03 2.03 0 0 1 2 2v20.3a2.04 2.04 0 0 1-2 2.1h-33a2.04 2.04 0 0 1-2.1-2.1v-20.3l.1-.5z" fill="#201e1e"/>
<path d="M60.9 129.6l.8-.3h33a1.02 1.02 0 0 1 1 1v20.3a1.02 1.02 0 0 1-1 1.1h-33a1.02 1.02 0 0 1-1.1-1.1v-20.3z" fill-rule="evenodd" fill="#ffd520"/>
<path d="M163 30.4a5 5 0 0 1 3.9-1.8h27.5a5 5 0 0 1 5 5v55a5 5 0 0 1-5 5h-27.5a5 5 0 0 1-5-5v-55a5 5 0 0 1 1.1-3.2z" fill-rule="evenodd" fill="#ed3237"/>
<path d="M163.4 30.7a4.5 4.5 0 0 1 3.5-1.6h27.5a4.5 4.5 0 0 1 4.5 4.5v55a4.5 4.5 0 0 1-4.5 4.5h-27.5a4.5 4.5 0 0 1-4.5-4.5v-55a4.5 4.5 0 0 1 1-2.9z" fill-rule="evenodd" fill="#fefefe"/>
<path d="M164 30.8a4 4 0 0 1 2.9-1.2h27.5a4 4 0 0 1 4 4v55a4 4 0 0 1-4 4h-27.5a4 4 0 0 1-4-4v-55a4 4 0 0 1 1.1-2.8z" fill-rule="evenodd" fill="#ed3237"/>
<path d="M166.2 31.6h28.8v42.5h-28.8z" fill-rule="evenodd" fill="#ffd520"/>
<path d="M185.2 66.2v1.6h2.7l-.6-1.6zM172 66.1v5h1.6a2.09 2.09 0 0 1 2-1.8 2.09 2.09 0 0 1 2.1 1.8h5.9a2.02 2.02 0 0 1 2.3-1.6 2.02 2.02 0 0 1 1.6 2.2h1.5l.3-.3-.1-3.2-.5-.4-.5-1.2a1.23 1.23 0 0 0-1.5-1.2h-.6a2.26 2.26 0 0 0-2.3 .7l-.2 .7v2.5h-.9v-3.2zM174.1 71.3a1.6 1.6 0 0 1 3.2 0 1.6 1.6 0 0 1-3.2 0zM184 71.3a1.58 1.58 0 0 1 3.1 0 1.58 1.58 0 0 1-3.1 0z" fill-rule="evenodd" fill="#373435"/>
<path d="M164.8 53.6h31.6v1h-31.6z" fill-rule="evenodd" fill="#ed3237" stroke="#ed3237" stroke-width=".21"/>
<path d="M171.5 77.9l.6-.4 .4-.1h16.2a1.25 1.25 0 0 1 1.3 1.2v10a1.25 1.25 0 0 1-1.3 1.3h-16.2a1.25 1.25 0 0 1-1.3-1.3v-10z" fill="#ffe326"/>
<path d="M171.5 77.9l.6-.4 .4-.1h16.2a1.25 1.25 0 0 1 1.3 1.2v10a1.25 1.25 0 0 1-1.3 1.3h-16.2a1.25 1.25 0 0 1-1.3-1.3v-10z" fill-rule="evenodd" fill="#ffd520"/>
<path d="M171.8 77.9l.7-.3h16.2a1 1 0 0 1 1 1v10a1 1 0 0 1-1 1h-16.2a1 1 0 0 1-1-1v-10z" fill="#201e1e"/>
<path d="M172.1 78.4l.4-.3 16.5 .1 .2 .4v10.3l-.5 .2h-16.4l-.3-.5z" fill-rule="evenodd" fill="#ffd520"/>
<path d="M169.3 47.4h.8l.5 3.5h1.6l-.2-.3v-.8l-.5-.1a2.59 2.59 0 0 1 0-1.8l.9-2.3 .4-.3 3.2 .1 1 2.3a2.18 2.18 0 0 1 .2 1.8l-.2 .3h-.3v.8l-.2 .3h2l-.2-.3v-.8l-.5-.1a2.59 2.59 0 0 1 0-1.8l.9-2.3 .4-.3 3.2 .1 1 2.3a2.18 2.18 0 0 1 .2 1.8l-.2 .3h-.3v.8l-.2 .3h2l-.2-.3v-.8l-.5-.1a2.59 2.59 0 0 1 0-1.8l.9-2.3 .4-.3 3.2 .1 1 2.3a2.18 2.18 0 0 1 .2 1.8l-.2 .3h-.3v.8l-.2 .3h1.5l.5-3.5h.8l.5 4h-23.6zM179.1 49.9v.7l-.2 .3h3.4l-.1-.3v-.7zM179.2 46l-.3 .9h3.5l-.3-.8-.2-.2zM178.1 48.7h1v.4h-1zM182.1 48.7h1v.4h-1zM185.4 49.9v.7l-.2 .3h3.4l-.1-.3v-.7zM185.5 46l-.3 .9h3.5l-.3-.8-.2-.2zM184.4 48.7h1v.4h-1zM188.4 48.7h1v.4h-1zM172.8 49.9v.7l-.2 .3h3.4l-.1-.3v-.7zM172.9 46l-.3 .9h3.5l-.3-.8-.2-.2zM171.8 48.7h1v.4h-1zM175.8 48.7h1v.4h-1z" fill-rule="evenodd" fill="#373435" stroke="#373435" stroke-width=".21"/>
<text font-size="16.8" fill="#373435" x="66.3" y="143.2">80</text>
<g font-size="9.8" fill="#373435">
<text x="58.8" y="44.3">NARROW</text>
<text x="51.1" y="55">SHOULDERS</text>
</g>
<g font-size="8.5" fill="#373435">
<text x="63" y="90.6">TRUCKS</text>
<text x="57.3" y="99.8">ENTERING</text>
</g>
<text font-size="8.3" fill="#373435" x="174.8" y="85">80</text>
<g font-size="7.1" fill="#373435">
<text x="106.7" y="248.9">SPECIAL WARNING SIGN</text>
<text x="175.7" y="274.9">TC2062</text>
</g>
<text font-size="6" fill="#242222" x="68.2" y="149.9">km/h</text>
<g font-size="4.8" fill="#373435">
<text x="171.1" y="36.4">NARROW</text>
<text x="173.4" y="41.6">LANES</text>
</g>
<g font-size="4.5" fill="#373435">
<text x="98.7" y="255.1">“NARROW SHOULDERS - TRUCKS ENTERING”</text>
<text x="128.7" y="260.2">ADVISORY SPEED</text>
</g>
<text font-size="4.3" fill="#373435" x="104" y="49.4">*</text>
<g font-size="4.2" fill="#373435">
<text x="173.2" y="59.1">TRUCKS</text>
<text x="170.4" y="63.6">ENTERING</text>
<text x="100.6" y="267.2">APPROVED AS OFFICIAL TRAFFIC SIGN</text>
<text x="174.7" y="285.6">A</text>
<text x="180.8" y="285.6">B</text>
</g>
<g font-size="3.9" fill="#373435">
<text x="164.4" y="107.2"># Symbol Options</text>
<text x="15.9" y="193.5">Colour Legend</text>
<text x="72" y="194.2">Notes:</text>
<text x="25.9" y="201.4">Retroreflective yellow</text>
<text x="25.9" y="209.7">Retroreflective red</text>
<text x="77" y="215.8">work area.</text>
<text x="25.9" y="217.7">Retroreflective white</text>
<text x="25.9" y="225.6">Black</text>
</g>
<g font-size="3.9">
<text x="72" y="198.5">1. This sign is only to be used where a roadwork site has median access</text>
<text x="77" y="202.8">for work vehicles on multi-lane carriageways in advance of narrowings</text>
<text x="77" y="207.2">resulting from the use of temporary portable concrete barriers (for</text>
<text x="77" y="211.5">roadworks purposes) and work vehicles may be entering from the road</text>
<text x="72" y="220.2">2. * Where appropriate, the word “SHOULDERS” may be replaced with</text>
<text x="77" y="224.5">“LANES”.</text>
<text x="72" y="228.8">4.</text>
<text x="72" y="233.2">5.</text>
<text x="79.8" y="228.8">Utilise the appropriate symbol when two or three lanes are restricted.</text>
<text x="81.2" y="233.2">Insert appropriate advisory speed, e.g 80.</text>
</g>
<g font-size="3.5" fill="#373435">
<text x="21.6" y="267.9">Department of Transport and Main Roads</text>
<text x="17.7" y="271.8">Infrastructure Management &amp; Delivery Division</text>
<text x="16.7" y="280.6">Designed</text>
<text x="42.7" y="280.6">Checked</text>
<text x="69.7" y="280.6">Scale</text>
<text x="98.5" y="281.3">MANAGER</text>
<text x="154.7" y="276.1">26/08/24</text>
<text x="157.4" y="281.2">Date</text>
<text x="16.9" y="284.8">TV 10/14</text>
<text x="43.3" y="284.9">DJ 08/24</text>
<text x="69.7" y="285.2">Not to Scale</text>
<text x="98.5" y="284.8">(Traffic Engineering Practice)</text>
</g>
<text font-size="3" fill="#242222" x="175.7" y="88.3">km/h</text>
<g font-size="2.6" fill="#373435">
<text x="75.4" y="19.5">1500</text>
<text x="75.2" y="24">1150</text>
<text x="119.9" y="26.1">r200</text>
<text x="34.2" y="34.9">40</text>
<text x="129.9" y="32.3">120</text>
<text x="129.9" y="36.8">50</text>
<text x="129.9" y="41.7">140D</text>
<text x="129.9" y="47">70</text>
<text x="129.9" y="52.4">140D</text>
<text x="129.9" y="59">120</text>
<text x="129.9" y="69.7">300</text>
<text x="119.7" y="78.8">1700</text>
<text x="129.9" y="78.8">60</text>
<text x="129.9" y="83.9">60</text>
<text x="132.4" y="81.4">40</text>
<text x="129.9" y="88.5">120D</text>
<text x="20.8" y="95.6">2600</text>
<text x="129.9" y="93.1">60</text>
<text x="129.9" y="97.6">120D</text>
<text x="129.9" y="102.2">70</text>
<text x="129.9" y="111.9">300</text>
<text x="129.9" y="125.4">130</text>
<text x="129.9" y="120.8">50</text>
<text x="30" y="141.4">W8-2</text>
<text x="129.9" y="141.4">500</text>
<text x="34" y="157.2">20</text>
<text x="129.9" y="157.9">150</text>
<text x="76.1" y="167.4">750</text>
</g>
<g font-size="2.5" fill="#373435">
<text x="101.9" y="65.1">#</text>
<text x="90.5" y="133.4">##</text>
</g>
<g font-size="2.5">
<text x="77.4" y="227.3">#</text>
<text x="77.4" y="231.7">##</text>
</g>
</svg>
